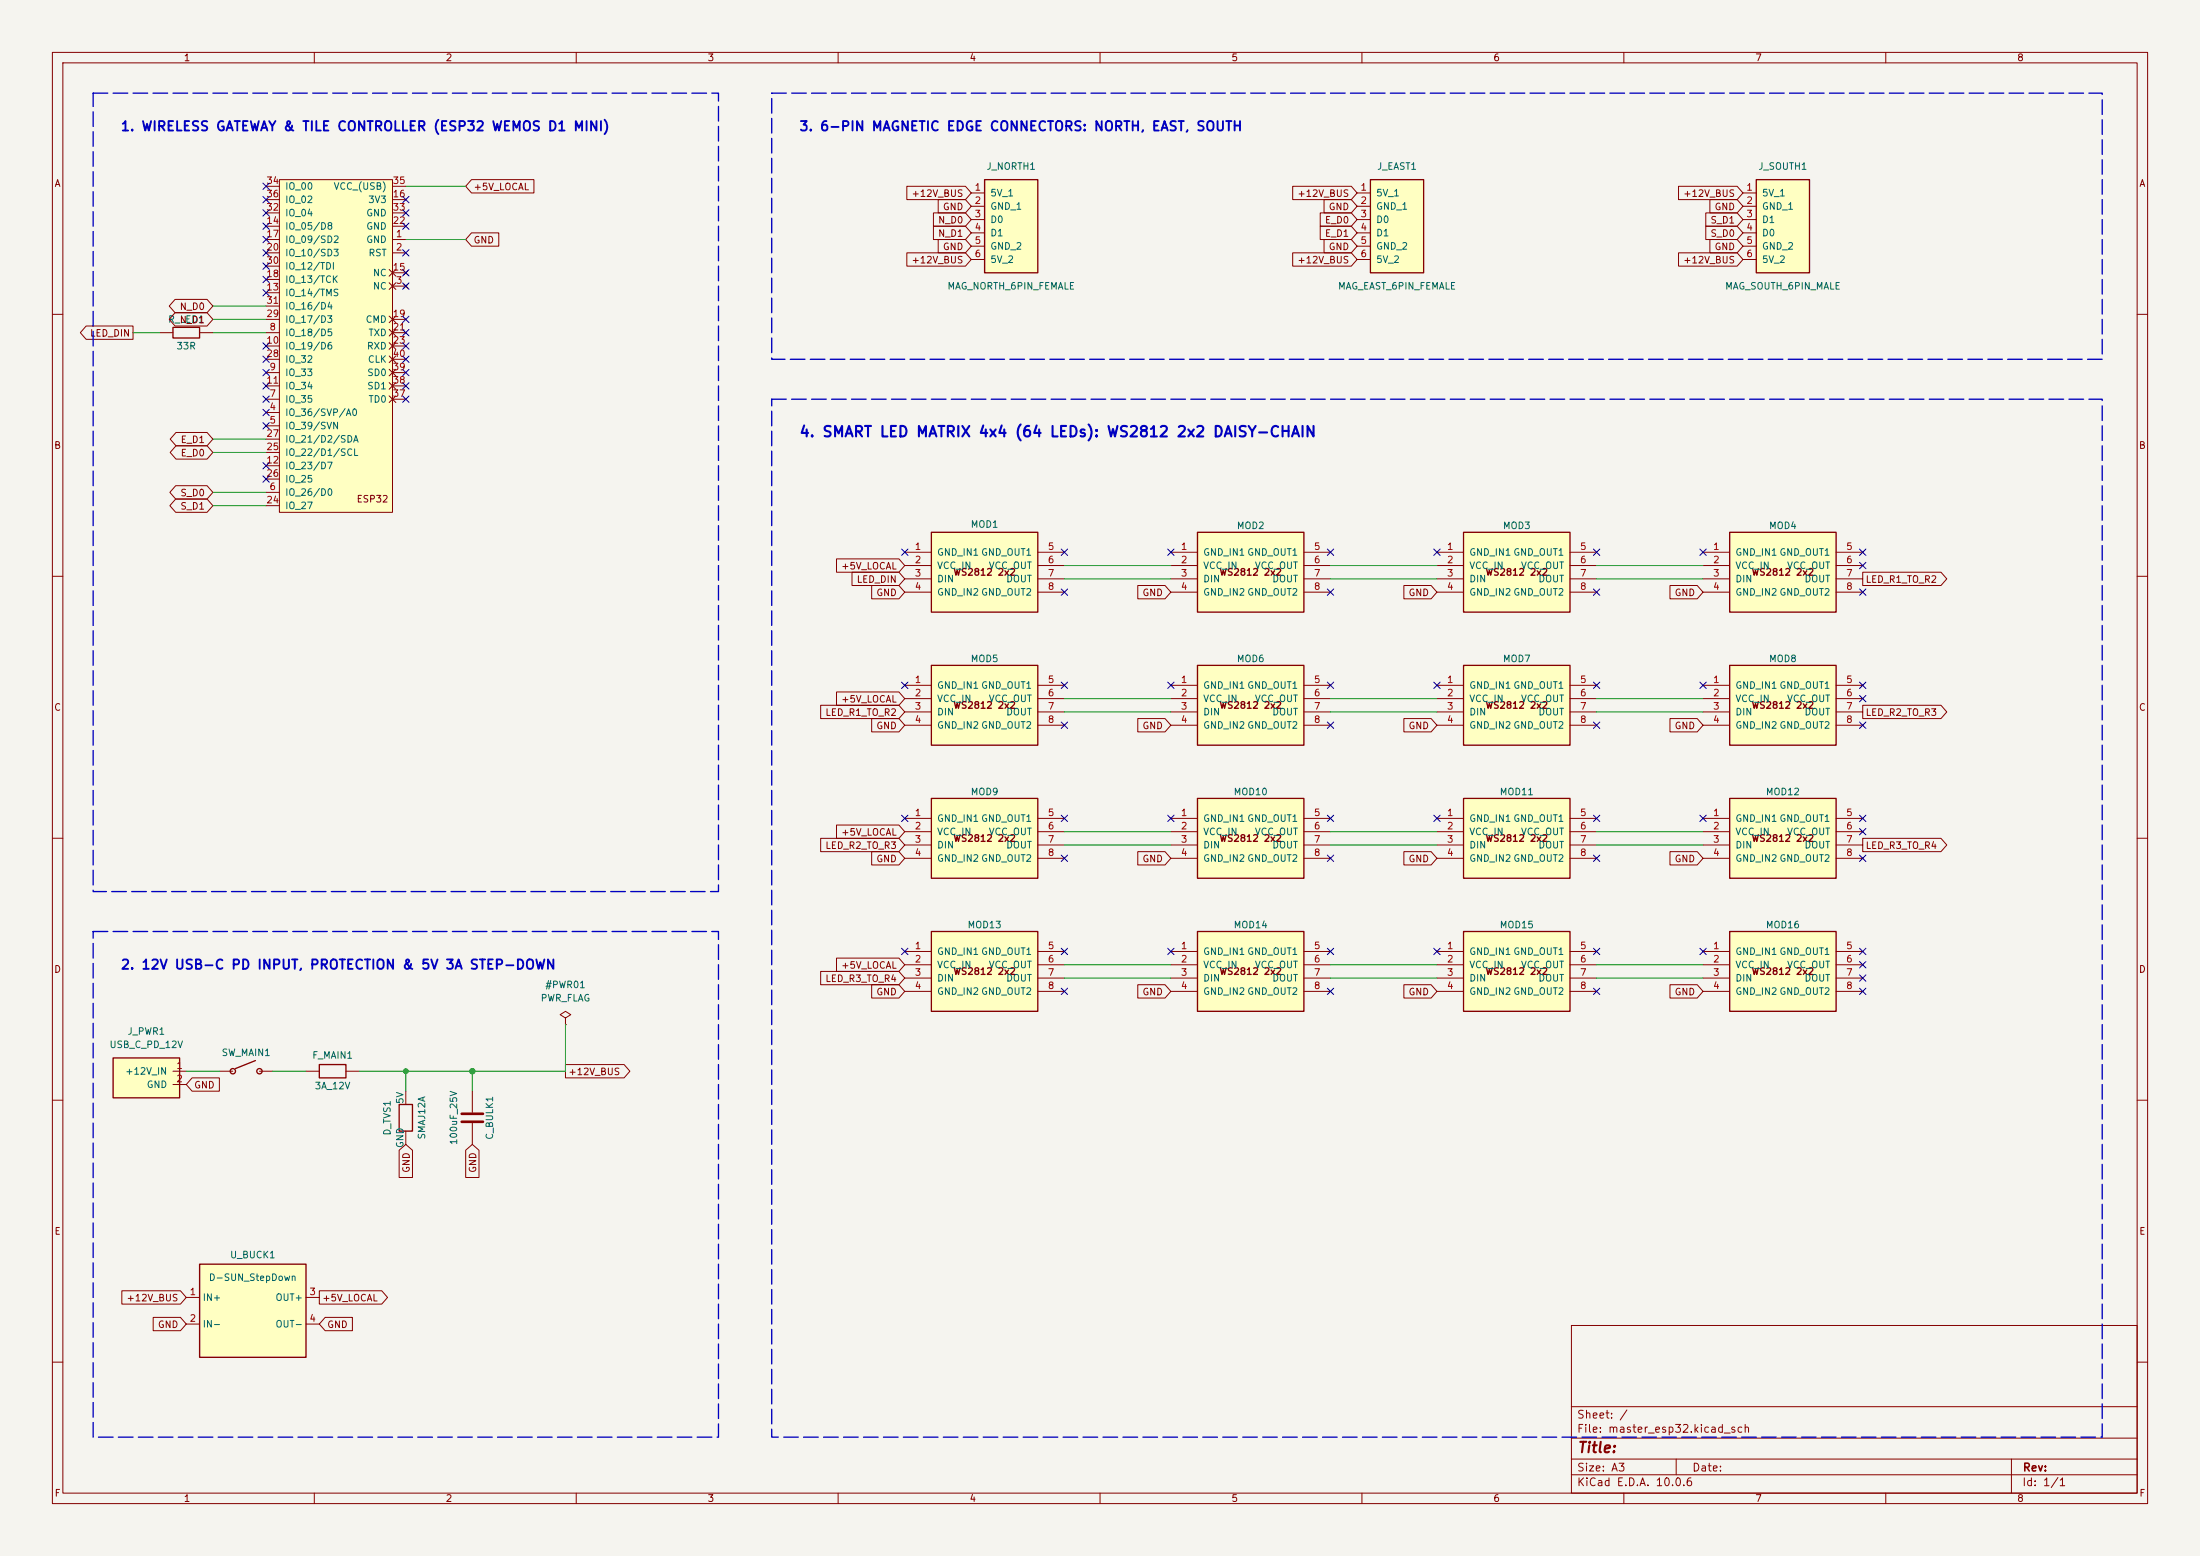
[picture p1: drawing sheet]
<svg xmlns="http://www.w3.org/2000/svg" width="420mm" height="297mm" viewBox="0 0 420 297" stroke-linecap="round" stroke-linejoin="round" font-family="sans-serif">
<path d="M0 0h420v297h-420z" fill="#f5f4ef" stroke="#f5f4ef" stroke-width=".19"/>
<g fill="none" stroke="#840000" stroke-width=".19">
<path d="M10 10h400v277h-400zM12 12h396v273h-396zM60 10v2M110 10v2M160 10v2M210 10v2M260 10v2M310 10v2M360 10v2M10 60h2M408 60h2M10 110h2"/>
<path d="M408 110h2M10 160h2M408 160h2M10 210h2M408 210h2M300 253h108v32h-108zM10 260h2M300 278.5h108M300 274.5h108M300 268.5h108M320 278.5v3M384 278.5v6.5"/>
<path d="M408 260h2M60 285v2M110 285v2M160 285v2M210 285v2M260 285v2M300 281.5h108M310 285v2M360 285v2"/>
</g>
<path d="M53.3 34.3h21.6v63.5h-21.6z" fill="#ffffc2"/>
<g fill="none" stroke="#840000" stroke-width=".19">
<path d="M50.8 38.1h2.5M50.8 35.6h2.5M53.3 34.3h21.6v63.5h-21.6zM74.9 38.1h2.6M74.9 35.6h2.6M50.8 45.7h2.5M50.8 48.3h2.5M50.8 55.9h2.5M50.8 43.2h2.5M50.8 53.3h2.5M50.8 50.8h2.5M50.8 58.4h2.5"/>
<path d="M50.8 40.6h2.5M74.3 54l1.3 1.2M74.3 51.4l1.3 1.3M74.9 45.7h2.6M74.9 48.3h2.6M74.9 54.6h2.6M74.9 43.2h2.6M74.9 52.1h2.6M74.9 40.6h2.6M75.6 54l-1.3 1.2M75.6 51.4l-1.3 1.3M77.1 54.2l.8 .8"/>
<path d="M77.1 51.7l.8 .8M77.9 51.7l-.8 .8M77.9 54.2l-.8 .8M50.8 78.7h2.5M50.8 76.2h2.5M50.8 63.5h2.5M50.8 71.1h2.5M50.8 66h2.5M50.8 73.7h2.5M50.8 61h2.5M50.8 68.6h2.5M74.3 60.3l1.3 1.3"/>
<path d="M74.3 62.9l1.3 1.2M74.3 65.4l1.3 1.3M74.3 75.6l1.3 1.2M74.3 73l1.3 1.3M74.3 70.5l1.3 1.3M74.3 67.9l1.3 1.3M74.9 76.2h2.6M74.9 63.5h2.6M74.9 71.1h2.6M74.9 66h2.6M74.9 73.7h2.6M74.9 61h2.6"/>
<path d="M74.9 68.6h2.6M75.6 60.3l-1.3 1.3M75.6 62.9l-1.3 1.2M75.6 65.4l-1.3 1.3M75.6 75.6l-1.3 1.2M75.6 73l-1.3 1.3M75.6 70.5l-1.3 1.3M75.6 67.9l-1.3 1.3M50.8 81.3h2.5M50.8 94h2.5M50.8 88.9h2.5M50.8 96.5h2.5"/>
<path d="M50.8 86.4h2.5M50.8 91.4h2.5M50.8 83.8h2.5"/>
</g>
<path d="M330.2 127h20.3v15.2h-20.3z" fill="#ffffc2"/>
<path d="M330.2 127h20.3v15.2h-20.3z" fill="none" stroke="#840000" stroke-width=".25"/>
<path d="M325.1 130.8h5.1M325.1 133.4h5.1M325.1 135.9h5.1M325.1 138.4h5.1M350.5 130.8h5.1M350.5 133.4h5.1M350.5 135.9h5.1M350.5 138.4h5.1" fill="none" stroke="#840000" stroke-width=".19"/>
<path d="M330.2 152.4h20.3v15.2h-20.3z" fill="#ffffc2"/>
<path d="M330.2 152.4h20.3v15.2h-20.3z" fill="none" stroke="#840000" stroke-width=".25"/>
<path d="M325.1 156.2h5.1M325.1 158.8h5.1M350.5 156.2h5.1M350.5 158.8h5.1M325.1 161.3h5.1M325.1 163.8h5.1M350.5 161.3h5.1M350.5 163.8h5.1" fill="none" stroke="#840000" stroke-width=".19"/>
<path d="M21.6 201.9h12.7v7.7h-12.7z" fill="#ffffc2"/>
<path d="M21.6 201.9h12.7v7.7h-12.7z" fill="none" stroke="#840000" stroke-width=".25"/>
<path d="M33 204.5h2.6M33 207h2.6" fill="none" stroke="#840000" stroke-width=".19"/>
<path d="M261.6 34.3h10.2v17.8h-10.2z" fill="#ffffc2"/>
<path d="M261.6 34.3h10.2v17.8h-10.2z" fill="none" stroke="#840000" stroke-width=".25"/>
<path d="M259.1 36.8h2.5M259.1 39.4h2.5M259.1 41.9h2.5M259.1 44.5h2.5M259.1 47h2.5M259.1 49.5h2.5" fill="none" stroke="#840000" stroke-width=".19"/>
<path d="M177.8 101.6h20.3v15.2h-20.3z" fill="#ffffc2"/>
<path d="M33 62.5h5.1v2h-5.1zM177.8 101.6h20.3v15.2h-20.3z" fill="none" stroke="#840000" stroke-width=".25"/>
<path d="M30.5 63.5h2.5M38.1 63.5h2.5M172.7 105.4h5.1M172.7 108h5.1M172.7 110.5h5.1M172.7 113h5.1M198.1 105.4h5.1M198.1 108h5.1M198.1 110.5h5.1M198.1 113h5.1" fill="none" stroke="#840000" stroke-width=".19"/>
<path d="M330.2 177.8h20.3v15.2h-20.3z" fill="#ffffc2"/>
<path d="M330.2 177.8h20.3v15.2h-20.3z" fill="none" stroke="#840000" stroke-width=".25"/>
<path d="M325.1 181.6h5.1M325.1 184.2h5.1M325.1 186.7h5.1M325.1 189.2h5.1M350.5 181.6h5.1M350.5 184.2h5.1M350.5 186.7h5.1M350.5 189.2h5.1" fill="none" stroke="#840000" stroke-width=".19"/>
<path d="M279.4 177.8h20.3v15.2h-20.3z" fill="#ffffc2"/>
<path d="M279.4 177.8h20.3v15.2h-20.3z" fill="none" stroke="#840000" stroke-width=".25"/>
<path d="M274.3 181.6h5.1M274.3 184.2h5.1M274.3 186.7h5.1M274.3 189.2h5.1M299.7 181.6h5.1M299.7 184.2h5.1M299.7 186.7h5.1M299.7 189.2h5.1" fill="none" stroke="#840000" stroke-width=".19"/>
<path d="M335.3 34.3h10.1v17.8h-10.1z" fill="#ffffc2"/>
<g fill="none" stroke="#840000" stroke-width=".25">
<path d="M335.3 34.3h10.1v17.8h-10.1zM48.8 202.4l-3.8 1.6M61 203.2h5v2.5h-5zM76.2 210.8h2.5v5.1h-2.5z"/>
<circle cx="44.5" cy="204.5" r=".51"/>
<circle cx="49.5" cy="204.5" r=".51"/>
</g>
<g fill="none" stroke="#840000" stroke-width=".19">
<path d="M332.7 36.8h2.6M332.7 39.4h2.6M332.7 41.9h2.6M332.7 44.5h2.6M332.7 47h2.6M332.7 49.5h2.6M41.9 204.5h2.5M49.5 204.5h2.6M58.4 204.5h2.6M66 204.5h2.6M77.5 208.3v2.5M77.5 215.9v2.5"/>
<path d="M90.2 208.3v4M90.2 214.4v4"/>
</g>
<path d="M88.1 212.6h4.1M88.1 214.1h4.1" fill="none" stroke="#840000" stroke-width=".51"/>
<path d="M279.4 101.6h20.3v15.2h-20.3z" fill="#ffffc2"/>
<path d="M279.4 101.6h20.3v15.2h-20.3z" fill="none" stroke="#840000" stroke-width=".25"/>
<path d="M274.3 105.4h5.1M274.3 108h5.1M274.3 110.5h5.1M274.3 113h5.1M299.7 105.4h5.1M299.7 108h5.1M299.7 110.5h5.1M299.7 113h5.1" fill="none" stroke="#840000" stroke-width=".19"/>
<path d="M279.4 127h20.3v15.2h-20.3z" fill="#ffffc2"/>
<path d="M279.4 127h20.3v15.2h-20.3z" fill="none" stroke="#840000" stroke-width=".25"/>
<path d="M274.3 130.8h5.1M274.3 133.4h5.1M274.3 135.9h5.1M274.3 138.4h5.1M299.7 130.8h5.1M299.7 133.4h5.1M299.7 135.9h5.1M299.7 138.4h5.1" fill="none" stroke="#840000" stroke-width=".19"/>
<path d="M279.4 152.4h20.3v15.2h-20.3z" fill="#ffffc2"/>
<path d="M279.4 152.4h20.3v15.2h-20.3z" fill="none" stroke="#840000" stroke-width=".25"/>
<path d="M274.3 156.2h5.1M274.3 158.8h5.1M299.7 156.2h5.1M299.7 158.8h5.1M274.3 161.3h5.1M274.3 163.8h5.1M299.7 161.3h5.1M299.7 163.8h5.1" fill="none" stroke="#840000" stroke-width=".19"/>
<path d="M228.6 127h20.3v15.2h-20.3z" fill="#ffffc2"/>
<path d="M228.6 127h20.3v15.2h-20.3z" fill="none" stroke="#840000" stroke-width=".25"/>
<path d="M223.5 130.8h5.1M223.5 133.4h5.1M223.5 135.9h5.1M223.5 138.4h5.1M248.9 130.8h5.1M248.9 133.4h5.1M248.9 135.9h5.1M248.9 138.4h5.1" fill="none" stroke="#840000" stroke-width=".19"/>
<path d="M38.1 241.3h20.3v17.8h-20.3z" fill="#ffffc2"/>
<path d="M38.1 241.3h20.3v17.8h-20.3z" fill="none" stroke="#840000" stroke-width=".25"/>
<path d="M35.6 247.6h2.5M35.6 252.7h2.5M58.4 247.6h2.6M58.4 252.7h2.6" fill="none" stroke="#840000" stroke-width=".19"/>
<path d="M228.6 177.8h20.3v15.2h-20.3z" fill="#ffffc2"/>
<path d="M228.6 177.8h20.3v15.2h-20.3z" fill="none" stroke="#840000" stroke-width=".25"/>
<path d="M223.5 181.6h5.1M223.5 184.2h5.1M223.5 186.7h5.1M223.5 189.2h5.1M248.9 181.6h5.1M248.9 184.2h5.1M248.9 186.7h5.1M248.9 189.2h5.1" fill="none" stroke="#840000" stroke-width=".19"/>
<path d="M177.8 127h20.3v15.2h-20.3z" fill="#ffffc2"/>
<path d="M177.8 127h20.3v15.2h-20.3z" fill="none" stroke="#840000" stroke-width=".25"/>
<path d="M172.7 130.8h5.1M172.7 133.4h5.1M172.7 135.9h5.1M172.7 138.4h5.1M198.1 130.8h5.1M198.1 133.4h5.1M198.1 135.9h5.1M198.1 138.4h5.1" fill="none" stroke="#840000" stroke-width=".19"/>
<path d="M228.6 152.4h20.3v15.2h-20.3z" fill="#ffffc2"/>
<path d="M228.6 152.4h20.3v15.2h-20.3z" fill="none" stroke="#840000" stroke-width=".25"/>
<path d="M223.5 156.2h5.1M223.5 158.8h5.1M248.9 156.2h5.1M248.9 158.8h5.1M223.5 161.3h5.1M223.5 163.8h5.1M248.9 161.3h5.1M248.9 163.8h5.1" fill="none" stroke="#840000" stroke-width=".19"/>
<path d="M177.8 152.4h20.3v15.2h-20.3z" fill="#ffffc2"/>
<path d="M177.8 152.4h20.3v15.2h-20.3z" fill="none" stroke="#840000" stroke-width=".25"/>
<path d="M172.7 156.2h5.1M172.7 158.8h5.1M198.1 156.2h5.1M198.1 158.8h5.1M172.7 161.3h5.1M172.7 163.8h5.1M198.1 161.3h5.1M198.1 163.8h5.1" fill="none" stroke="#840000" stroke-width=".19"/>
<path d="M177.8 177.8h20.3v15.2h-20.3z" fill="#ffffc2"/>
<path d="M177.8 177.8h20.3v15.2h-20.3z" fill="none" stroke="#840000" stroke-width=".25"/>
<path d="M172.7 181.6h5.1M172.7 184.2h5.1M172.7 186.7h5.1M172.7 189.2h5.1M198.1 181.6h5.1M198.1 184.2h5.1M198.1 186.7h5.1M198.1 189.2h5.1" fill="none" stroke="#840000" stroke-width=".19"/>
<path d="M228.6 101.6h20.3v15.2h-20.3z" fill="#ffffc2"/>
<path d="M228.6 101.6h20.3v15.2h-20.3z" fill="none" stroke="#840000" stroke-width=".25"/>
<path d="M223.5 105.4h5.1M223.5 108h5.1M223.5 110.5h5.1M223.5 113h5.1M248.9 105.4h5.1M248.9 108h5.1M248.9 110.5h5.1M248.9 113h5.1" fill="none" stroke="#840000" stroke-width=".19"/>
<path d="M188 34.3h10.1v17.8h-10.1z" fill="#ffffc2"/>
<path d="M188 34.3h10.1v17.8h-10.1z" fill="none" stroke="#840000" stroke-width=".25"/>
<path d="M185.4 36.8h2.6M185.4 39.4h2.6M185.4 41.9h2.6M185.4 44.5h2.6M185.4 47h2.6M185.4 49.5h2.6" fill="none" stroke="#840000" stroke-width=".19"/>
<path d="M330.2 101.6h20.3v15.2h-20.3z" fill="#ffffc2"/>
<path d="M330.2 101.6h20.3v15.2h-20.3z" fill="none" stroke="#840000" stroke-width=".25"/>
<g fill="none" stroke="#840000" stroke-width=".19">
<path d="M90 34.3h11.9v2.5h-11.9l-1.1-1.2zM173.1 35.6h11.2l1.1 1.2-1.1 1.3h-11.2zM179.1 38.1h5.2l1.1 1.3-1.1 1.2h-5.2zM246.8 35.6h11.2l1.1 1.2-1.1 1.3h-11.2zM252.8 38.1h5.2l1.1 1.3-1.1 1.2h-5.2zM320.4 35.6h11.2l1.1 1.2-1.1 1.3h-11.2zM326.4 38.1h5.2l1.1 1.3-1.1 1.2h-5.2zM33.4 57.1h6.1l1.1 1.3-1.1 1.3h-6.1l-1.1-1.3zM33.4 59.7h6.1l1.1 1.3-1.1 1.2h-6.1l-1.1-1.2zM90 44.4h5.2v2.6h-5.2l-1.1-1.3zM173.1 48.3h11.2l1.1 1.2-1.1 1.3h-11.2zM178.2 40.6h6.1l1.1 1.3-1.1 1.3h-6.1z"/>
<path d="M178.2 43.2h6.1l1.1 1.3-1.1 1.2h-6.1zM179.1 45.7h5.2l1.1 1.3-1.1 1.3h-5.2zM246.8 48.3h11.2l1.1 1.2-1.1 1.3h-11.2zM252 43.2h6l1.1 1.3-1.1 1.2h-6zM252 40.6h6l1.1 1.3-1.1 1.3h-6zM252.8 45.7h5.2l1.1 1.3-1.1 1.3h-5.2zM320.4 48.3h11.2l1.1 1.2-1.1 1.3h-11.2zM325.6 40.6h6l1.1 1.3-1.1 1.3h-6zM325.6 43.2h6l1.1 1.3-1.1 1.2h-6zM326.4 45.7h5.2l1.1 1.3-1.1 1.3h-5.2zM16.4 62.2h9v2.6h-9l-1.1-1.3zM33.5 92.7h6l1.1 1.3-1.1 1.3h-6l-1.1-1.3z"/>
<path d="M33.5 95.2h6l1.1 1.3-1.1 1.3h-6l-1.1-1.3zM33.6 82.5h5.9l1.1 1.3-1.1 1.3h-5.9l-1.1-1.3zM33.6 85.1h5.9l1.1 1.3-1.1 1.2h-5.9l-1.1-1.2zM159.7 106.7h11.9l1.1 1.3-1.1 1.2h-11.9zM162.7 109.2h8.9l1.1 1.3-1.1 1.3h-8.9zM166.4 111.8h5.2l1.1 1.2-1.1 1.3h-5.2zM217.2 111.8h5.2l1.1 1.2-1.1 1.3h-5.2zM268 111.8h5.2l1.1 1.2-1.1 1.3h-5.2zM318.8 111.8h5.2l1.1 1.2-1.1 1.3h-5.2zM325.1 105.4h5.1M325.1 108h5.1M325.1 110.5h5.1"/>
<path d="M325.1 113h5.1M350.5 105.4h5.1M350.5 108h5.1M350.5 110.5h5.1M350.5 113h5.1M355.6 109.2h14.9l1.2 1.3-1.2 1.3h-14.9zM156.7 134.6h14.9l1.1 1.3-1.1 1.3h-14.9zM159.7 132.1h11.9l1.1 1.3-1.1 1.2h-11.9zM166.4 137.2h5.2l1.1 1.2-1.1 1.3h-5.2zM217.2 137.2h5.2l1.1 1.2-1.1 1.3h-5.2zM268 137.2h5.2l1.1 1.2-1.1 1.3h-5.2zM318.8 137.2h5.2l1.1 1.2-1.1 1.3h-5.2z"/>
<path d="M355.6 134.6h14.9l1.2 1.3-1.2 1.3h-14.9zM159.7 157.5h11.9l1.1 1.3-1.1 1.2h-11.9zM156.7 160h14.9l1.1 1.3-1.1 1.3h-14.9zM166.4 162.6h5.2l1.1 1.2-1.1 1.3h-5.2zM217.2 162.6h5.2l1.1 1.2-1.1 1.3h-5.2zM268 162.6h5.2l1.1 1.2-1.1 1.3h-5.2zM318.8 162.6h5.2l1.1 1.2-1.1 1.3h-5.2zM355.6 160h14.9l1.2 1.3-1.2 1.3h-14.9zM107.9 194.3l1.1-.6-1.1-.7-1 .7 1 .6v1.3M107.9 195.6h.1M156.7 185.4h14.9l1.1 1.3-1.1 1.3h-14.9zM159.7 182.9h11.9l1.1 1.3-1.1 1.2h-11.9z"/>
<path d="M166.4 188h5.2l1.1 1.2-1.1 1.3h-5.2zM217.2 188h5.2l1.1 1.2-1.1 1.3h-5.2zM268 188h5.2l1.1 1.2-1.1 1.3h-5.2zM318.8 188h5.2l1.1 1.2-1.1 1.3h-5.2zM36.7 205.7h5.2v2.6h-5.2l-1.1-1.3zM76.2 219.6l1.3-1.2 1.2 1.2v5.2h-2.5zM88.9 219.6l1.3-1.2 1.2 1.2v5.2h-2.5zM107.9 203.2h11.2l1.2 1.3-1.2 1.2h-11.2zM23.3 246.4h11.1l1.2 1.2-1.2 1.3h-11.1zM29.2 251.5h5.2l1.2 1.2-1.2 1.3h-5.2zM61 246.4h11.9l1.1 1.2-1.1 1.3h-11.9zM62.1 251.5h5.2v2.5h-5.2l-1.1-1.3z"/>
</g>
<g fill="none" stroke="#009600" stroke-width=".19">
<path d="M77.5 35.6h11.4M40.6 58.4h10.2M77.5 45.7h11.4M25.4 63.5h5.1M40.6 61h10.2M40.6 63.5h10.2M40.6 86.4h10.2M40.6 94h10.2M40.6 96.5h10.2M40.6 83.8h10.2M203.2 108h20.3M203.2 110.5h20.3"/>
<path d="M254 108h20.3M254 110.5h20.3M304.8 108h20.3M304.8 110.5h20.3M203.2 135.9h20.3M203.2 133.4h20.3M254 135.9h20.3M254 133.4h20.3M304.8 135.9h20.3M304.8 133.4h20.3M203.2 158.8h20.3M254 158.8h20.3"/>
<path d="M304.8 158.8h20.3M203.2 161.3h20.3M254 161.3h20.3M304.8 161.3h20.3M107.9 195.6v8.9h-39.3M203.2 186.7h20.3M203.2 184.2h20.3M254 186.7h20.3M254 184.2h20.3M304.8 186.7h20.3M304.8 184.2h20.3M35.6 204.5h6.3"/>
<path d="M52.1 204.5h6.3M77.5 204.5v3.8M90.2 204.5v3.8"/>
</g>
<g fill="none" stroke="#000084" stroke-width=".19">
<path d="M50.2 35l1.2 1.2M50.2 37.5l1.2 1.2M51.4 35l-1.2 1.2M51.4 37.5l-1.2 1.2M76.9 37.5l1.2 1.2M78.1 37.5l-1.2 1.2M50.2 55.3l1.2 1.2M50.2 42.6l1.2 1.2M50.2 45.1l1.2 1.2M50.2 52.7l1.2 1.2M50.2 47.7l1.2 1.2M50.2 40l1.2 1.2"/>
<path d="M50.2 50.2l1.2 1.2M51.4 55.3l-1.2 1.2M51.4 42.6l-1.2 1.2M51.4 45.1l-1.2 1.2M51.4 52.7l-1.2 1.2M51.4 47.7l-1.2 1.2M51.4 40l-1.2 1.2M51.4 50.2l-1.2 1.2M76.9 47.7l1.2 1.2M76.9 42.6l1.2 1.2M76.9 40l1.2 1.2M76.9 54l1.2 1.2"/>
<path d="M76.9 51.5l1.2 1.2M78.1 47.7l-1.2 1.2M78.1 42.6l-1.2 1.2M78.1 40l-1.2 1.2M78.1 54l-1.2 1.2M78.1 51.5l-1.2 1.2M50.2 65.4l1.2 1.2M50.2 68l1.2 1.2M50.2 75.6l1.2 1.2M50.2 78.1l1.2 1.2M50.2 73.1l1.2 1.2M50.2 70.5l1.2 1.2"/>
<path d="M51.4 65.4l-1.2 1.2M51.4 78.1l-1.2 1.2M51.4 68l-1.2 1.2M51.4 75.6l-1.2 1.2M51.4 73.1l-1.2 1.2M51.4 70.5l-1.2 1.2M76.9 60.4l1.2 1.2M76.9 62.9l1.2 1.2M76.9 65.4l1.2 1.2M76.9 75.6l1.2 1.2M76.9 73.1l1.2 1.2M76.9 70.5l1.2 1.2"/>
<path d="M76.9 68l1.2 1.2M78.1 60.4l-1.2 1.2M78.1 62.9l-1.2 1.2M78.1 65.4l-1.2 1.2M78.1 75.6l-1.2 1.2M78.1 73.1l-1.2 1.2M78.1 70.5l-1.2 1.2M78.1 68l-1.2 1.2M50.2 80.7l1.2 1.2M50.2 88.3l1.2 1.2M50.2 90.8l1.2 1.2M51.4 80.7l-1.2 1.2"/>
<path d="M51.4 88.3l-1.2 1.2M51.4 90.8l-1.2 1.2M172.1 104.8l1.2 1.2M173.3 104.8l-1.2 1.2M202.6 104.8l1.2 1.2M202.6 112.4l1.2 1.2M203.8 104.8l-1.2 1.2M203.8 112.4l-1.2 1.2M222.9 104.8l1.2 1.2M224.1 104.8l-1.2 1.2M253.4 112.4l1.2 1.2M253.4 104.8l1.2 1.2"/>
<path d="M254.6 112.4l-1.2 1.2M254.6 104.8l-1.2 1.2M273.7 104.8l1.2 1.2M274.9 104.8l-1.2 1.2M304.2 104.8l1.2 1.2M304.2 112.4l1.2 1.2M305.4 112.4l-1.2 1.2M305.4 104.8l-1.2 1.2M324.5 104.8l1.2 1.2M325.7 104.8l-1.2 1.2M355 107.3l1.2 1.3M355 104.8l1.2 1.2"/>
<path d="M355 112.4l1.2 1.2M356.2 107.3l-1.2 1.3M356.2 104.8l-1.2 1.2M356.2 112.4l-1.2 1.2M172.1 130.2l1.2 1.2M173.3 130.2l-1.2 1.2M202.6 130.2l1.2 1.2M202.6 137.8l1.2 1.2M203.8 130.2l-1.2 1.2M203.8 137.8l-1.2 1.2M222.9 130.2l1.2 1.2M224.1 130.2l-1.2 1.2"/>
<path d="M253.4 130.2l1.2 1.2M253.4 137.8l1.2 1.2M254.6 130.2l-1.2 1.2M254.6 137.8l-1.2 1.2M273.7 130.2l1.2 1.2M274.9 130.2l-1.2 1.2M304.2 137.8l1.2 1.2M304.2 130.2l1.2 1.2M305.4 137.8l-1.2 1.2M305.4 130.2l-1.2 1.2M324.5 130.2l1.2 1.2M325.7 130.2l-1.2 1.2"/>
<path d="M355 137.8l1.2 1.2M355 132.7l1.2 1.3M355 130.2l1.2 1.2M356.2 137.8l-1.2 1.2M356.2 130.2l-1.2 1.2M356.2 132.7l-1.2 1.3M172.1 155.6l1.2 1.2M173.3 155.6l-1.2 1.2M202.6 155.6l1.2 1.2M203.8 155.6l-1.2 1.2M222.9 155.6l1.2 1.2M224.1 155.6l-1.2 1.2"/>
<path d="M253.4 155.6l1.2 1.2M254.6 155.6l-1.2 1.2M273.7 155.6l1.2 1.2M274.9 155.6l-1.2 1.2M304.2 155.6l1.2 1.2M305.4 155.6l-1.2 1.2M324.5 155.6l1.2 1.2M325.7 155.6l-1.2 1.2M355 155.6l1.2 1.2M355 158.1l1.2 1.3M356.2 155.6l-1.2 1.2M356.2 158.1l-1.2 1.3"/>
<path d="M202.6 163.2l1.2 1.2M203.8 163.2l-1.2 1.2M253.4 163.2l1.2 1.2M254.6 163.2l-1.2 1.2M304.2 163.2l1.2 1.2M305.4 163.2l-1.2 1.2M355 163.2l1.2 1.2M356.2 163.2l-1.2 1.2M172.1 181l1.2 1.2M173.3 181l-1.2 1.2M202.6 188.6l1.2 1.2M202.6 181l1.2 1.2"/>
<path d="M203.8 188.6l-1.2 1.2M203.8 181l-1.2 1.2M222.9 181l1.2 1.2M224.1 181l-1.2 1.2M253.4 181l1.2 1.2M253.4 188.6l1.2 1.2M254.6 188.6l-1.2 1.2M254.6 181l-1.2 1.2M273.7 181l1.2 1.2M274.9 181l-1.2 1.2M304.2 188.6l1.2 1.2M304.2 181l1.2 1.2"/>
<path d="M305.4 188.6l-1.2 1.2M305.4 181l-1.2 1.2M324.5 181l1.2 1.2M325.7 181l-1.2 1.2M355 181l1.2 1.2M355 186.1l1.2 1.2M355 183.5l1.2 1.3M355 188.6l1.2 1.2M356.2 181l-1.2 1.2M356.2 186.1l-1.2 1.2M356.2 183.5l-1.2 1.3M356.2 188.6l-1.2 1.2"/>
</g>
<path d="M17.8 17.8h119.4v152.4h-119.4zM147.3 17.8h254v50.8h-254zM147.3 76.2h254v198.1h-254zM17.8 177.8h119.4v96.5h-119.4z" fill="none" stroke="#0000c2" stroke-width=".25" stroke-dasharray="2.8 1"/>
<g fill="#009600" stroke="#009600" stroke-width=".19">
<circle cx="90.2" cy="204.5" r=".51"/>
<circle cx="77.5" cy="204.5" r=".46"/>
</g>
<text font-size="2" fill="#0000c2" x="152.5" y="83.9">4. SMART LED MATRIX 4x4 (64 LEDs): WS2812 2x2 DAISY-CHAIN</text>
<text font-size="2" fill="#840000" x="301" y="277.8">Title:</text>
<g font-size="1.8" fill="#0000c2">
<text x="22.9" y="25.5">1. WIRELESS GATEWAY &amp; TILE CONTROLLER (ESP32 WEMOS D1 MINI)</text>
<text x="152.5" y="25.5">3. 6-PIN MAGNETIC EDGE CONNECTORS: NORTH, EAST, SOUTH</text>
<text x="22.9" y="185.5">2. 12V USB-C PD INPUT, PROTECTION &amp; 5V 3A STEP-DOWN</text>
</g>
<g font-size="1.5" fill="#840000">
<text x="300.9" y="273.8">File: master_esp32.kicad_sch</text>
<text x="300.9" y="271.1">Sheet: /</text>
<text x="300.9" y="281.2">Size: A3</text>
<text x="322.9" y="281.2">Date:</text>
<text x="386" y="281.2">Rev:</text>
<text x="300.9" y="284">KiCad E.D.A. 10.0.6</text>
<text x="385.9" y="284">Id: 1/1</text>
</g>
<g font-size="1.3" fill="#840000">
<text x="35" y="12">1</text>
<text x="85" y="12">2</text>
<text x="135" y="12">3</text>
<text x="185" y="12">4</text>
<text x="235" y="12">5</text>
<text x="285" y="12">6</text>
<text x="335" y="12">7</text>
<text x="385" y="12">8</text>
<text x="10.3" y="36">A</text>
<text x="408.3" y="36">A</text>
<text x="90.3" y="36.6">+5V_LOCAL</text>
<text x="173.9" y="37.9">+12V_BUS</text>
<text x="179.9" y="40.4">GND</text>
<text x="247.6" y="37.9">+12V_BUS</text>
<text x="253.6" y="40.4">GND</text>
<text x="321.2" y="37.9">+12V_BUS</text>
<text x="327.2" y="40.4">GND</text>
<text x="90.3" y="46.8">GND</text>
<text x="179" y="43">N_D0</text>
<text x="179" y="45.5">N_D1</text>
<text x="252.8" y="45.5">E_D1</text>
<text x="252.8" y="43">E_D0</text>
<text x="326.4" y="43">S_D1</text>
<text x="326.4" y="45.5">S_D0</text>
<text x="173.9" y="50.6">+12V_BUS</text>
<text x="179.9" y="48">GND</text>
<text x="247.6" y="50.6">+12V_BUS</text>
<text x="253.6" y="48">GND</text>
<text x="321.2" y="50.6">+12V_BUS</text>
<text x="327.2" y="48">GND</text>
<text x="34.2" y="59.5">N_D0</text>
<text x="17.1" y="64.6">LED_DIN</text>
<text x="34.2" y="62">N_D1</text>
<text x="10.2" y="86">B</text>
<text x="34.4" y="84.9">E_D1</text>
<text x="34.4" y="87.4">E_D0</text>
<text x="408.2" y="86">B</text>
<text x="34.3" y="95">S_D0</text>
<text x="34.3" y="97.6">S_D1</text>
<text x="68" y="96.2">ESP32</text>
<text x="160.5" y="109">+5V_LOCAL</text>
<text x="163.4" y="111.5">LED_DIN</text>
<text x="181.9" y="110.2">WS2812 2x2</text>
<text x="232.7" y="110.2">WS2812 2x2</text>
<text x="283.5" y="110.2">WS2812 2x2</text>
<text x="334.3" y="110.2">WS2812 2x2</text>
<text x="356" y="111.5">LED_R1_TO_R2</text>
<text x="167.2" y="114.1">GND</text>
<text x="218" y="114.1">GND</text>
<text x="268.8" y="114.1">GND</text>
<text x="319.6" y="114.1">GND</text>
<text x="10.2" y="136">C</text>
<text x="157.5" y="136.9">LED_R1_TO_R2</text>
<text x="160.5" y="134.4">+5V_LOCAL</text>
<text x="181.9" y="135.6">WS2812 2x2</text>
<text x="232.7" y="135.6">WS2812 2x2</text>
<text x="283.5" y="135.6">WS2812 2x2</text>
<text x="334.3" y="135.6">WS2812 2x2</text>
<text x="356" y="136.9">LED_R2_TO_R3</text>
<text x="408.2" y="136">C</text>
<text x="167.2" y="139.5">GND</text>
<text x="218" y="139.5">GND</text>
<text x="268.8" y="139.5">GND</text>
<text x="319.6" y="139.5">GND</text>
<text x="160.5" y="159.8">+5V_LOCAL</text>
<text x="181.9" y="161">WS2812 2x2</text>
<text x="232.7" y="161">WS2812 2x2</text>
<text x="283.5" y="161">WS2812 2x2</text>
<text x="334.3" y="161">WS2812 2x2</text>
<text x="157.5" y="162.3">LED_R2_TO_R3</text>
<text x="167.2" y="164.9">GND</text>
<text x="218" y="164.9">GND</text>
<text x="268.8" y="164.9">GND</text>
<text x="319.6" y="164.9">GND</text>
<text x="356" y="162.3">LED_R3_TO_R4</text>
<text x="10.2" y="186">D</text>
<text x="160.5" y="185.2">+5V_LOCAL</text>
<text x="408.2" y="186">D</text>
<text x="157.5" y="187.7">LED_R3_TO_R4</text>
<text x="167.2" y="190.3">GND</text>
<text x="181.9" y="186.4">WS2812 2x2</text>
<text x="218" y="190.3">GND</text>
<text x="232.7" y="186.4">WS2812 2x2</text>
<text x="268.8" y="190.3">GND</text>
<text x="283.5" y="186.4">WS2812 2x2</text>
<text x="319.6" y="190.3">GND</text>
<text x="334.3" y="186.4">WS2812 2x2</text>
<text x="37" y="208.1">GND</text>
<text x="108.4" y="205.5">+12V_BUS</text>
<text x="78.5" y="224" transform="rotate(-90 78.5 224)">GND</text>
<text x="91.2" y="224" transform="rotate(-90 91.2 224)">GND</text>
<text x="10.3" y="236">E</text>
<text x="408.3" y="236">E</text>
<text x="24" y="248.7">+12V_BUS</text>
<text x="61.4" y="248.7">+5V_LOCAL</text>
<text x="30" y="253.8">GND</text>
<text x="62.4" y="253.8">GND</text>
<text x="10.3" y="286">F</text>
<text x="35" y="287">1</text>
<text x="85" y="287">2</text>
<text x="135" y="287">3</text>
<text x="185" y="287">4</text>
<text x="235" y="287">5</text>
<text x="285" y="287">6</text>
<text x="335" y="287">7</text>
<text x="385" y="287">8</text>
<text x="408.3" y="286">F</text>
</g>
<g font-size="1.3" fill="#a90000">
<text x="50.7" y="35.4">34</text>
<text x="74.9" y="35.4">35</text>
<text x="50.7" y="40.5">32</text>
<text x="50.7" y="38">36</text>
<text x="74.9" y="38">16</text>
<text x="74.9" y="40.5">33</text>
<text x="186" y="36.7">1</text>
<text x="186" y="39.2">2</text>
<text x="186" y="41.8">3</text>
<text x="259.6" y="36.7">1</text>
<text x="259.6" y="39.2">2</text>
<text x="259.6" y="41.8">3</text>
<text x="333.3" y="36.7">1</text>
<text x="333.3" y="39.2">2</text>
<text x="333.3" y="41.8">3</text>
<text x="50.7" y="43">14</text>
<text x="50.7" y="45.6">17</text>
<text x="74.9" y="43">22</text>
<text x="75.5" y="45.6">1</text>
<text x="186" y="44.3">4</text>
<text x="186" y="46.9">5</text>
<text x="259.6" y="44.3">4</text>
<text x="259.6" y="46.9">5</text>
<text x="333.3" y="44.3">4</text>
<text x="333.3" y="46.9">5</text>
<text x="50.7" y="53.2">18</text>
<text x="50.7" y="48.1">20</text>
<text x="50.7" y="50.7">30</text>
<text x="74.9" y="51.9">15</text>
<text x="75.5" y="48.1">2</text>
<text x="186" y="49.4">6</text>
<text x="259.6" y="49.4">6</text>
<text x="333.3" y="49.4">6</text>
<text x="50.7" y="55.7">13</text>
<text x="50.7" y="58.3">31</text>
<text x="75.5" y="54.5">3</text>
<text x="50.7" y="65.9">10</text>
<text x="50.7" y="60.8">29</text>
<text x="51.3" y="63.4">8</text>
<text x="74.9" y="60.8">19</text>
<text x="74.9" y="63.4">21</text>
<text x="74.9" y="65.9">23</text>
<text x="50.7" y="68.4">28</text>
<text x="51.3" y="71">9</text>
<text x="74.9" y="71">39</text>
<text x="74.9" y="68.4">40</text>
<text x="50.7" y="73.5">11</text>
<text x="51.3" y="76.1">7</text>
<text x="74.9" y="76.1">37</text>
<text x="74.9" y="73.5">38</text>
<text x="50.7" y="83.7">27</text>
<text x="51.3" y="78.6">4</text>
<text x="51.3" y="81.1">5</text>
<text x="50.7" y="88.8">12</text>
<text x="50.7" y="86.2">25</text>
<text x="50.7" y="91.3">26</text>
<text x="51.3" y="93.8">6</text>
<text x="50.7" y="96.4">24</text>
<text x="174.5" y="105.3">1</text>
<text x="174.5" y="107.8">2</text>
<text x="199.9" y="105.3">5</text>
<text x="199.9" y="107.8">6</text>
<text x="225.3" y="105.3">1</text>
<text x="225.3" y="107.8">2</text>
<text x="250.7" y="105.3">5</text>
<text x="250.7" y="107.8">6</text>
<text x="276.1" y="105.3">1</text>
<text x="276.1" y="107.8">2</text>
<text x="301.5" y="105.3">5</text>
<text x="301.5" y="107.8">6</text>
<text x="326.9" y="105.3">1</text>
<text x="326.9" y="107.8">2</text>
<text x="352.3" y="105.3">5</text>
<text x="352.3" y="107.8">6</text>
<text x="174.5" y="110.4">3</text>
<text x="174.5" y="112.9">4</text>
<text x="199.9" y="110.4">7</text>
<text x="199.9" y="112.9">8</text>
<text x="225.3" y="110.4">3</text>
<text x="225.3" y="112.9">4</text>
<text x="250.7" y="110.4">7</text>
<text x="250.7" y="112.9">8</text>
<text x="276.1" y="110.4">3</text>
<text x="276.1" y="112.9">4</text>
<text x="301.5" y="110.4">7</text>
<text x="301.5" y="112.9">8</text>
<text x="326.9" y="110.4">3</text>
<text x="326.9" y="112.9">4</text>
<text x="352.3" y="110.4">7</text>
<text x="352.3" y="112.9">8</text>
<text x="174.5" y="130.7">1</text>
<text x="199.9" y="130.7">5</text>
<text x="225.3" y="130.7">1</text>
<text x="250.7" y="130.7">5</text>
<text x="276.1" y="130.7">1</text>
<text x="301.5" y="130.7">5</text>
<text x="326.9" y="130.7">1</text>
<text x="352.3" y="130.7">5</text>
<text x="174.5" y="133.2">2</text>
<text x="174.5" y="135.8">3</text>
<text x="199.9" y="133.2">6</text>
<text x="199.9" y="135.8">7</text>
<text x="225.3" y="133.2">2</text>
<text x="225.3" y="135.8">3</text>
<text x="250.7" y="133.2">6</text>
<text x="250.7" y="135.8">7</text>
<text x="276.1" y="133.2">2</text>
<text x="276.1" y="135.8">3</text>
<text x="301.5" y="133.2">6</text>
<text x="301.5" y="135.8">7</text>
<text x="326.9" y="133.2">2</text>
<text x="326.9" y="135.8">3</text>
<text x="352.3" y="133.2">6</text>
<text x="352.3" y="135.8">7</text>
<text x="174.5" y="138.3">4</text>
<text x="199.9" y="138.3">8</text>
<text x="225.3" y="138.3">4</text>
<text x="250.7" y="138.3">8</text>
<text x="276.1" y="138.3">4</text>
<text x="301.5" y="138.3">8</text>
<text x="326.9" y="138.3">4</text>
<text x="352.3" y="138.3">8</text>
<text x="174.5" y="156.1">1</text>
<text x="174.5" y="158.6">2</text>
<text x="174.5" y="161.2">3</text>
<text x="199.9" y="156.1">5</text>
<text x="199.9" y="158.6">6</text>
<text x="199.9" y="161.2">7</text>
<text x="225.3" y="156.1">1</text>
<text x="225.3" y="158.6">2</text>
<text x="225.3" y="161.2">3</text>
<text x="250.7" y="156.1">5</text>
<text x="250.7" y="158.6">6</text>
<text x="250.7" y="161.2">7</text>
<text x="276.1" y="156.1">1</text>
<text x="276.1" y="158.6">2</text>
<text x="276.1" y="161.2">3</text>
<text x="301.5" y="156.1">5</text>
<text x="301.5" y="158.6">6</text>
<text x="301.5" y="161.2">7</text>
<text x="326.9" y="156.1">1</text>
<text x="326.9" y="158.6">2</text>
<text x="326.9" y="161.2">3</text>
<text x="352.3" y="156.1">5</text>
<text x="352.3" y="158.6">6</text>
<text x="352.3" y="161.2">7</text>
<text x="174.5" y="163.7">4</text>
<text x="199.9" y="163.7">8</text>
<text x="225.3" y="163.7">4</text>
<text x="250.7" y="163.7">8</text>
<text x="276.1" y="163.7">4</text>
<text x="301.5" y="163.7">8</text>
<text x="326.9" y="163.7">4</text>
<text x="352.3" y="163.7">8</text>
<text x="174.5" y="181.5">1</text>
<text x="174.5" y="184">2</text>
<text x="199.9" y="181.5">5</text>
<text x="199.9" y="184">6</text>
<text x="225.3" y="181.5">1</text>
<text x="225.3" y="184">2</text>
<text x="250.7" y="181.5">5</text>
<text x="250.7" y="184">6</text>
<text x="276.1" y="181.5">1</text>
<text x="276.1" y="184">2</text>
<text x="301.5" y="181.5">5</text>
<text x="301.5" y="184">6</text>
<text x="326.9" y="181.5">1</text>
<text x="326.9" y="184">2</text>
<text x="352.3" y="181.5">5</text>
<text x="352.3" y="184">6</text>
<text x="174.5" y="186.6">3</text>
<text x="174.5" y="189.1">4</text>
<text x="199.9" y="186.6">7</text>
<text x="199.9" y="189.1">8</text>
<text x="225.3" y="186.6">3</text>
<text x="225.3" y="189.1">4</text>
<text x="250.7" y="186.6">7</text>
<text x="250.7" y="189.1">8</text>
<text x="276.1" y="186.6">3</text>
<text x="276.1" y="189.1">4</text>
<text x="301.5" y="186.6">7</text>
<text x="301.5" y="189.1">8</text>
<text x="326.9" y="186.6">3</text>
<text x="326.9" y="189.1">4</text>
<text x="352.3" y="186.6">7</text>
<text x="352.3" y="189.1">8</text>
<text x="33.6" y="204.3">1</text>
<text x="33.6" y="206.9">2</text>
<text x="36.1" y="247.5">1</text>
<text x="59" y="247.5">3</text>
<text x="36.1" y="252.6">2</text>
<text x="59" y="252.6">4</text>
</g>
<g font-size="1.3" fill="#006464">
<text x="188.2" y="32.7">J_NORTH1</text>
<text x="262.8" y="32.7">J_EAST1</text>
<text x="335.6" y="32.7">J_SOUTH1</text>
<text x="54.3" y="41.6">IO_04</text>
<text x="54.3" y="36.5">IO_00</text>
<text x="54.3" y="39.1">IO_02</text>
<text x="63.6" y="36.5">VCC_(USB)</text>
<text x="69.8" y="41.6">GND</text>
<text x="70.2" y="39.1">3V3</text>
<text x="188.9" y="37.8">5V_1</text>
<text x="188.9" y="40.3">GND_1</text>
<text x="262.6" y="37.8">5V_1</text>
<text x="262.6" y="40.3">GND_1</text>
<text x="336.3" y="37.8">5V_1</text>
<text x="336.3" y="40.3">GND_1</text>
<text x="54.3" y="44.1">IO_05/D8</text>
<text x="54.3" y="46.7">IO_09/SD2</text>
<text x="69.8" y="46.7">GND</text>
<text x="69.8" y="44.1">GND</text>
<text x="188.9" y="42.9">D0</text>
<text x="188.9" y="45.4">D1</text>
<text x="188.9" y="48">GND_2</text>
<text x="262.6" y="42.9">D0</text>
<text x="262.6" y="45.4">D1</text>
<text x="262.6" y="48">GND_2</text>
<text x="336.3" y="42.9">D1</text>
<text x="336.3" y="45.4">D0</text>
<text x="336.3" y="48">GND_2</text>
<text x="54.3" y="49.2">IO_10/SD3</text>
<text x="54.3" y="51.8">IO_12/TDI</text>
<text x="70.2" y="49.2">RST</text>
<text x="71.1" y="53">NC</text>
<text x="188.9" y="50.5">5V_2</text>
<text x="262.6" y="50.5">5V_2</text>
<text x="336.3" y="50.5">5V_2</text>
<text x="54.3" y="56.8">IO_14/TMS</text>
<text x="54.3" y="54.3">IO_13/TCK</text>
<text x="54.3" y="59.4">IO_16/D4</text>
<text x="71.1" y="55.6">NC</text>
<text x="180.8" y="55.6">MAG_NORTH_6PIN_FEMALE</text>
<text x="255.3" y="55.6">MAG_EAST_6PIN_FEMALE</text>
<text x="329.2" y="55.6">MAG_SOUTH_6PIN_MALE</text>
<text x="32" y="61.9">R_LED1</text>
<text x="54.3" y="64.5">IO_18/D5</text>
<text x="54.3" y="61.9">IO_17/D3</text>
<text x="69.7" y="61.9">CMD</text>
<text x="70.2" y="64.5">TXD</text>
<text x="33.6" y="67">33R</text>
<text x="54.3" y="67">IO_19/D6</text>
<text x="54.3" y="69.5">IO_32</text>
<text x="69.9" y="67">RXD</text>
<text x="70.1" y="69.5">CLK</text>
<text x="54.3" y="77.2">IO_35</text>
<text x="54.3" y="72.1">IO_33</text>
<text x="54.3" y="74.6">IO_34</text>
<text x="70" y="74.6">SD1</text>
<text x="70" y="72.1">SD0</text>
<text x="70.2" y="77.2">TD0</text>
<text x="54.3" y="79.7">IO_36/SVP/A0</text>
<text x="54.3" y="82.2">IO_39/SVN</text>
<text x="54.3" y="89.9">IO_23/D7</text>
<text x="54.3" y="87.3">IO_22/D1/SCL</text>
<text x="54.3" y="84.8">IO_21/D2/SDA</text>
<text x="54.3" y="94.9">IO_26/D0</text>
<text x="54.3" y="92.4">IO_25</text>
<text x="54.3" y="97.5">IO_27</text>
<text x="185.2" y="101">MOD1</text>
<text x="236" y="101.3">MOD2</text>
<text x="286.8" y="101.3">MOD3</text>
<text x="337.6" y="101.3">MOD4</text>
<text x="178.8" y="106.4">GND_IN1 GND_OUT1</text>
<text x="229.6" y="106.4">GND_IN1 GND_OUT1</text>
<text x="280.4" y="106.4">GND_IN1 GND_OUT1</text>
<text x="331.2" y="106.4">GND_IN1 GND_OUT1</text>
<text x="178.8" y="108.9">VCC_IN</text>
<text x="178.8" y="111.5">DIN</text>
<text x="178.8" y="114">GND_IN2 GND_OUT2</text>
<text x="188.7" y="108.9">VCC_OUT</text>
<text x="192" y="111.5">DOUT</text>
<text x="229.6" y="108.9">VCC_IN</text>
<text x="229.6" y="111.5">DIN</text>
<text x="229.6" y="114">GND_IN2 GND_OUT2</text>
<text x="239.5" y="108.9">VCC_OUT</text>
<text x="242.8" y="111.5">DOUT</text>
<text x="280.4" y="108.9">VCC_IN</text>
<text x="280.4" y="111.5">DIN</text>
<text x="280.4" y="114">GND_IN2 GND_OUT2</text>
<text x="290.3" y="108.9">VCC_OUT</text>
<text x="293.6" y="111.5">DOUT</text>
<text x="331.2" y="108.9">VCC_IN</text>
<text x="331.2" y="111.5">DIN</text>
<text x="331.2" y="114">GND_IN2 GND_OUT2</text>
<text x="341.1" y="108.9">VCC_OUT</text>
<text x="344.4" y="111.5">DOUT</text>
<text x="178.8" y="131.8">GND_IN1 GND_OUT1</text>
<text x="185.2" y="126.7">MOD5</text>
<text x="229.6" y="131.8">GND_IN1 GND_OUT1</text>
<text x="236" y="126.7">MOD6</text>
<text x="280.4" y="131.8">GND_IN1 GND_OUT1</text>
<text x="286.8" y="126.7">MOD7</text>
<text x="331.2" y="131.8">GND_IN1 GND_OUT1</text>
<text x="337.6" y="126.7">MOD8</text>
<text x="178.8" y="134.3">VCC_IN</text>
<text x="178.8" y="136.9">DIN</text>
<text x="188.7" y="134.3">VCC_OUT</text>
<text x="192" y="136.9">DOUT</text>
<text x="229.6" y="134.3">VCC_IN</text>
<text x="229.6" y="136.9">DIN</text>
<text x="239.5" y="134.3">VCC_OUT</text>
<text x="242.8" y="136.9">DOUT</text>
<text x="280.4" y="134.3">VCC_IN</text>
<text x="280.4" y="136.9">DIN</text>
<text x="290.3" y="134.3">VCC_OUT</text>
<text x="293.6" y="136.9">DOUT</text>
<text x="331.2" y="134.3">VCC_IN</text>
<text x="331.2" y="136.9">DIN</text>
<text x="341.1" y="134.3">VCC_OUT</text>
<text x="344.4" y="136.9">DOUT</text>
<text x="178.8" y="139.4">GND_IN2 GND_OUT2</text>
<text x="229.6" y="139.4">GND_IN2 GND_OUT2</text>
<text x="280.4" y="139.4">GND_IN2 GND_OUT2</text>
<text x="331.2" y="139.4">GND_IN2 GND_OUT2</text>
<text x="185.2" y="152.1">MOD9</text>
<text x="235.4" y="152.1">MOD10</text>
<text x="286.2" y="152.1">MOD11</text>
<text x="337" y="152.1">MOD12</text>
<text x="178.8" y="157.2">GND_IN1 GND_OUT1</text>
<text x="178.8" y="159.7">VCC_IN</text>
<text x="188.7" y="159.7">VCC_OUT</text>
<text x="229.6" y="157.2">GND_IN1 GND_OUT1</text>
<text x="229.6" y="159.7">VCC_IN</text>
<text x="239.5" y="159.7">VCC_OUT</text>
<text x="280.4" y="157.2">GND_IN1 GND_OUT1</text>
<text x="280.4" y="159.7">VCC_IN</text>
<text x="290.3" y="159.7">VCC_OUT</text>
<text x="331.2" y="157.2">GND_IN1 GND_OUT1</text>
<text x="331.2" y="159.7">VCC_IN</text>
<text x="341.1" y="159.7">VCC_OUT</text>
<text x="178.8" y="162.3">DIN</text>
<text x="178.8" y="164.8">GND_IN2 GND_OUT2</text>
<text x="192" y="162.3">DOUT</text>
<text x="229.6" y="162.3">DIN</text>
<text x="229.6" y="164.8">GND_IN2 GND_OUT2</text>
<text x="242.8" y="162.3">DOUT</text>
<text x="280.4" y="162.3">DIN</text>
<text x="280.4" y="164.8">GND_IN2 GND_OUT2</text>
<text x="293.6" y="162.3">DOUT</text>
<text x="331.2" y="162.3">DIN</text>
<text x="331.2" y="164.8">GND_IN2 GND_OUT2</text>
<text x="344.4" y="162.3">DOUT</text>
<text x="184.6" y="177.5">MOD13</text>
<text x="235.4" y="177.5">MOD14</text>
<text x="286.2" y="177.5">MOD15</text>
<text x="337" y="177.5">MOD16</text>
<text x="178.8" y="182.6">GND_IN1 GND_OUT1</text>
<text x="178.8" y="185.1">VCC_IN</text>
<text x="188.7" y="185.1">VCC_OUT</text>
<text x="229.6" y="182.6">GND_IN1 GND_OUT1</text>
<text x="229.6" y="185.1">VCC_IN</text>
<text x="239.5" y="185.1">VCC_OUT</text>
<text x="280.4" y="182.6">GND_IN1 GND_OUT1</text>
<text x="280.4" y="185.1">VCC_IN</text>
<text x="290.3" y="185.1">VCC_OUT</text>
<text x="331.2" y="182.6">GND_IN1 GND_OUT1</text>
<text x="331.2" y="185.1">VCC_IN</text>
<text x="341.1" y="185.1">VCC_OUT</text>
<text x="103.1" y="191.5">PWR_FLAG</text>
<text x="104" y="188.9">#PWR01</text>
<text x="178.8" y="187.7">DIN</text>
<text x="178.8" y="190.2">GND_IN2 GND_OUT2</text>
<text x="192" y="187.7">DOUT</text>
<text x="229.6" y="187.7">DIN</text>
<text x="229.6" y="190.2">GND_IN2 GND_OUT2</text>
<text x="242.8" y="187.7">DOUT</text>
<text x="280.4" y="187.7">DIN</text>
<text x="280.4" y="190.2">GND_IN2 GND_OUT2</text>
<text x="293.6" y="187.7">DOUT</text>
<text x="331.2" y="187.7">DIN</text>
<text x="331.2" y="190.2">GND_IN2 GND_OUT2</text>
<text x="344.4" y="187.7">DOUT</text>
<text x="24.2" y="197.8">J_PWR1</text>
<text x="20.8" y="200.4">USB_C_PD_12V</text>
<text x="42.2" y="201.9">SW_MAIN1</text>
<text x="59.5" y="202.4">F_MAIN1</text>
<text x="23.8" y="205.4">+12V_IN</text>
<text x="27.9" y="208">GND</text>
<text x="60" y="208.2">3A_12V</text>
<text x="77.3" y="210.8" transform="rotate(-90 77.3 210.8)">5V</text>
<text x="74.9" y="216.8" transform="rotate(-90 74.9 216.8)">D_TVS1</text>
<text x="77.3" y="219.2" transform="rotate(-90 77.3 219.2)">GND</text>
<text x="81.5" y="217.6" transform="rotate(-90 81.5 217.6)">SMAJ12A</text>
<text x="87.6" y="218.7" transform="rotate(-90 87.6 218.7)">100uF_25V</text>
<text x="94.4" y="217.7" transform="rotate(-90 94.4 217.7)">C_BULK1</text>
<text x="39.8" y="244.8">D-SUN_StepDown</text>
<text x="43.8" y="240.5">U_BUCK1</text>
<text x="38.6" y="248.6">IN+</text>
<text x="52.5" y="248.6">OUT+</text>
<text x="38.6" y="253.7">IN-</text>
<text x="52.5" y="253.7">OUT-</text>
</g>
</svg>
